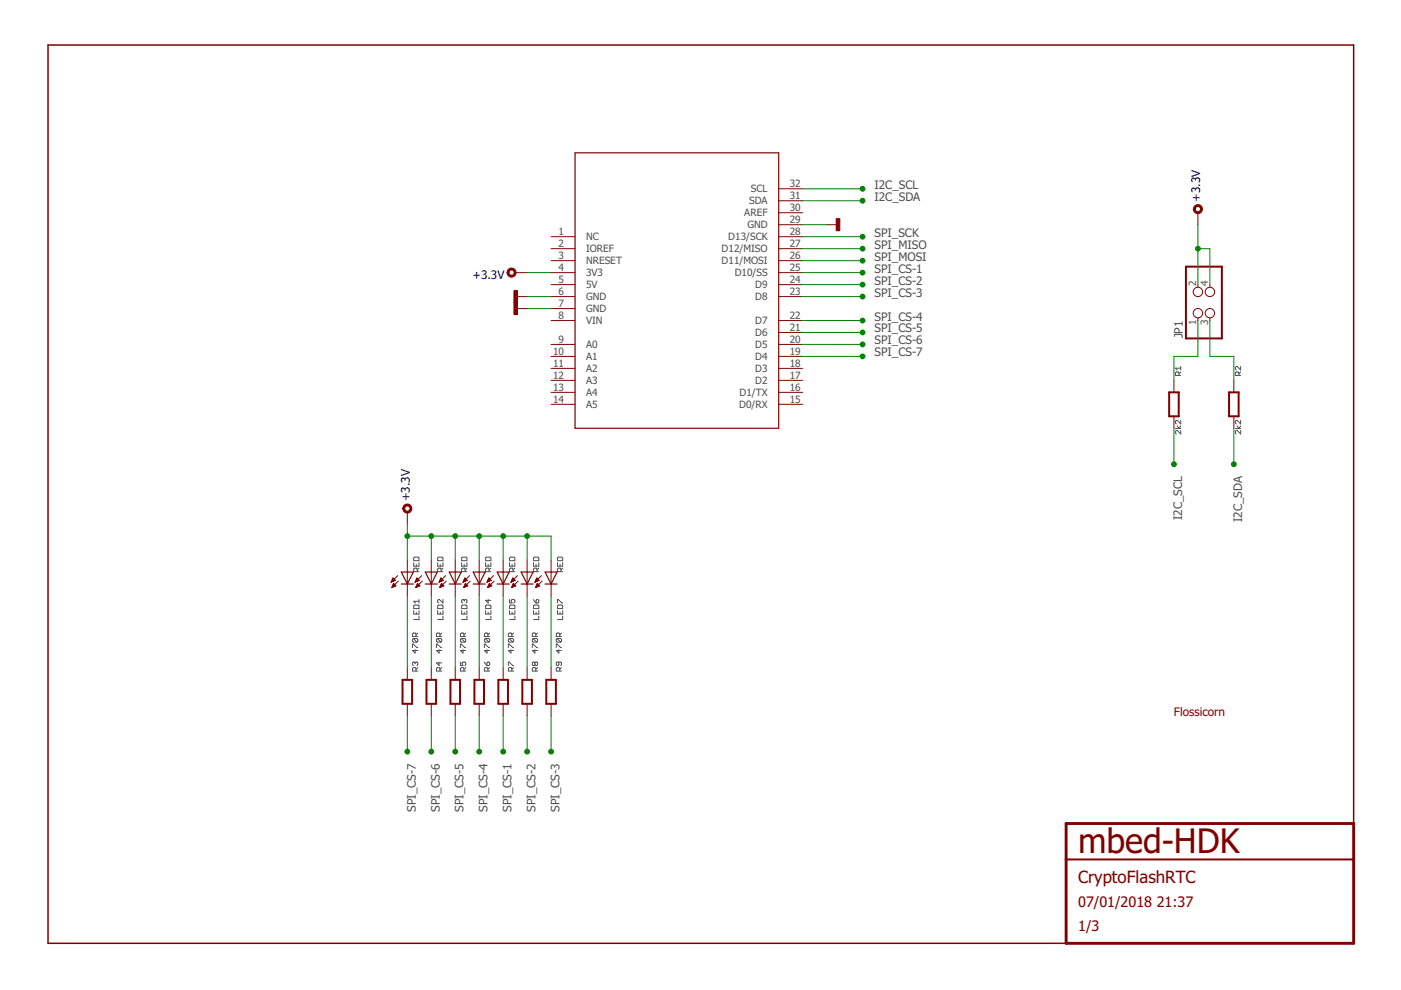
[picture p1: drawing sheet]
<svg xmlns="http://www.w3.org/2000/svg" width="297mm" height="210mm" viewBox="0 0 297 210" stroke-linecap="round" stroke-linejoin="round" font-family="sans-serif">
<g fill="none" stroke="#505050" stroke-width=".21">
<path d="M250 79.6v-.5l-.2-.2h-.4l-.2 .2v.5h1.1M250.3 77.7v.7M250.3 78.9l-.3 .3M250.3 78.1h-1.1l.4 .3M262.7 79.6v-.5l-.2-.2h-.4l-.2 .2v.5h1.1M263 77.7v.7l-.7-.7-.4 .2v.4l.2 .1M263 78.9l-.3 .3M249.2 90.8h1.1M249.6 90.3l.4 .5 .3-.5M250.3 89.1v.8l-.7-.8-.4 .2v.4l.2 .2M250.3 91.3v.7l-.7-.7-.4 .2v.3l.2 .2M261.9 90.8h1.1"/>
<path d="M262.3 90.3l.4 .5 .3-.5M263 91.3v.7l-.7-.7-.4 .2v.3l.2 .2M263 89.1v.8l-.7-.8-.4 .2v.4l.2 .2M87.7 118.3l.2-.2h.7l.2 .2v.6h-1.1zM87.7 119.3v.7h1.1v-.7M88.3 119.7v.3M92.8 119.3v.7h1.1v-.7M92.8 118.3l.2-.2h.7l.2 .2v.6h-1.1zM93.3 119.7v.3M97.9 119.3v.7h1.1v-.7M97.9 118.3l.2-.2h.7l.2 .2v.6h-1.1zM98.4 119.7v.3"/>
<path d="M103 119.3v.7h1.1v-.7M103 118.3l.1-.2h.8l.2 .2v.6h-1.1zM103.5 119.7v.3M108 119.3v.7h1.2v-.7M108 118.3l.2-.2h.8l.2 .2v.6h-1.2zM108.6 119.7v.3M113.1 119.3v.7h1.1v-.7M113.1 118.3l.2-.2h.7l.2 .2v.6h-1.1zM113.7 119.7v.3M118.2 119.3v.7h1.1v-.7M118.2 118.3l.2-.2h.7l.2 .2v.6h-1.1zM118.7 119.7v.3"/>
<path d="M87.5 137.3v-.7l1.1 .7M87.7 135.4l-.2 .2v.4l.2 .1h.7M87.7 135.4h.7l.2 .2v.4l-.2 .1M87.7 135.4l.7 .7M87.7 128.5l.2-.2h.7l.2 .2v.5h-1.1zM87.7 129.5v.7h1.1v-.7M88 137.7v.8l-.5-.6h1.1M88.2 135v-.6l-.2-.2h-.3l-.2 .2v.6h1.1M88.3 129.8v.4M88.5 121.2v-.6l-.2-.1h-.4l-.2 .1v.6h1.1M88.6 134.2l-.4 .4M88.8 120.5l-.3 .3"/>
<path d="M88.8 127.1v.7M88.8 130.6v.8h-1.1M88.8 127.5h-1.1l.4 .3M92.5 137.3v-.7l1.2 .7M92.7 135.4l-.2 .2v.4l.2 .1h.8M92.7 135.4h.8l.2 .2v.4l-.2 .1M92.7 135.4l.8 .7M92.8 128.5l.2-.2h.7l.2 .2v.5h-1.1zM92.8 129.5v.7h1.1v-.7M93.1 137.7v.8l-.6-.6h1.2M93.3 135v-.6l-.2-.2h-.4l-.2 .2v.6h1.2M93.3 129.8v.4"/>
<path d="M93.5 121.2v-.6l-.2-.1h-.3l-.2 .1v.6h1.1M93.7 134.2l-.4 .4M93.9 127.1v.7l-.7-.7-.4 .2v.4l.2 .1M93.9 120.5l-.4 .3M93.9 130.6v.8h-1.1M97.6 137.3v-.7l1.1 .7M97.8 135.4l-.2 .2v.4l.2 .1h.8M97.8 135.4h.8l.1 .2v.4l-.1 .1M97.8 135.4l.8 .7M97.9 128.5l.2-.2h.7l.2 .2v.5h-1.1zM97.9 129.5v.7h1.1v-.7M98.2 137.7v.8l-.6-.6h1.1"/>
<path d="M98.4 135v-.6l-.2-.2h-.4l-.2 .2v.6h1.1M98.4 127.3l-.2-.2-.3 .2v.4l.2 .1M98.4 127.3l.2-.2 .4 .2v.4l-.2 .1M98.4 127.3v.2M98.4 129.8v.4M98.6 121.2v-.6l-.2-.1h-.3l-.2 .1v.6h1.1M98.7 134.2l-.3 .4M99 120.5l-.4 .3M99 130.6v.8h-1.1M102.7 137.3v-.7l1.1 .7M102.9 135.4l-.2 .2v.4l.2 .1h.7M102.9 135.4h.7l.2 .2v.4l-.2 .1"/>
<path d="M102.9 135.4l.7 .7M103 128.5l.1-.2h.8l.2 .2v.5h-1.1zM103 129.5v.7h1.1v-.7M103.3 137.7v.8l-.6-.6h1.1M103.4 135v-.6l-.1-.2h-.4l-.2 .2v.6h1.1M103.5 127.1v.7l-.5-.5h1.1M103.5 129.8v.4M103.7 121.2v-.6l-.2-.1h-.4l-.1 .1v.6h1.1M103.8 134.2l-.4 .4M104.1 120.5l-.4 .3M104.1 130.6v.8h-1.1M107.8 137.3v-.7l1.1 .7"/>
<path d="M108 135.4l-.2 .2v.4l.2 .1h.7M108 135.4h.7l.2 .2v.4l-.2 .1M108 135.4l.7 .7M108 127.1v.7h.6l-.2-.3 .2-.4h.4l.2 .2v.4l-.2 .1M108 128.5l.2-.2h.8l.2 .2v.5h-1.2zM108 129.5v.7h1.2v-.7M108.3 137.7v.8l-.5-.6h1.1M108.5 135v-.6l-.2-.2h-.3l-.2 .2v.6h1.1M108.6 129.8v.4M108.8 121.2v-.6l-.2-.1h-.4l-.2 .1v.6h1.2M108.9 134.2l-.4 .4M109.2 120.5l-.4 .3"/>
<path d="M109.2 130.6v.8h-1.2M112.9 137.3v-.7l1.1 .7M113 135.4l-.1 .2v.4l.1 .1h.8M113 135.4h.8l.2 .2v.4l-.2 .1M113 135.4l.8 .7M113.1 129.5v.7h1.1v-.7M113.1 127.1l.6 .7M113.3 128.3h.7l.2 .2v.5h-1.1v-.5zM113.4 137.7v.8l-.5-.6h1.1M113.6 135v-.6l-.2-.2h-.4l-.1 .2v.6h1.1M113.7 127.3l.3-.2 .2 .2v.4l-.2 .1h-.3zM113.7 129.8v.4"/>
<path d="M113.9 121.2v-.6l-.2-.1h-.4l-.2 .1v.6h1.1M114 134.2l-.4 .4M114.2 120.5l-.3 .3M114.2 130.6v.8h-1.1M117.9 137.3v-.7l1.1 .7M118.1 135.4l-.2 .2v.4l.2 .1h.8M118.1 135.4h.8l.1 .2v.4l-.1 .1M118.1 135.4l.8 .7M118.2 127.8v-.7l1.1 .7M118.2 129.5v.7h1.1v-.7M118.4 128.3h.7l.2 .2v.5h-1.1v-.5zM118.5 137.7v.8l-.6-.6h1.1"/>
<path d="M118.7 135v-.6l-.2-.2h-.4l-.2 .2v.6h1.1M118.7 129.8v.4M118.9 121.2v-.6l-.2-.1h-.3l-.2 .1v.6h1.1M119 134.2l-.3 .4M119.3 120.5l-.4 .3M119.3 130.6v.8h-1.1M88 140.5v.2M88 140.5l-.2-.1-.3 .1v.4l.2 .2M88 140.5l.2-.1 .4 .1v.4l-.2 .2M88.2 142.3v-.6l-.2-.2h-.3l-.2 .2v.6h1.1M88.6 141.5l-.4 .4M93.1 140.4v.7l-.6-.6h1.2"/>
<path d="M93.3 142.3v-.6l-.2-.2h-.4l-.2 .2v.6h1.2M93.7 141.5l-.4 .4M97.6 140.4v.7h.6l-.2-.4 .2-.3h.4l.1 .1v.4l-.1 .2M98.4 142.3v-.6l-.2-.2h-.4l-.2 .2v.6h1.1M98.7 141.5l-.3 .4M102.7 140.4l.6 .7M103.3 140.5l.3-.1 .2 .1v.4l-.2 .2h-.3zM103.4 142.3v-.6l-.1-.2h-.4l-.2 .2v.6h1.1M103.8 141.5l-.4 .4M107.8 141.1v-.7l1.1 .7M108.5 142.3v-.6l-.2-.2h-.3l-.2 .2v.6h1.1M108.9 141.5l-.4 .4"/>
<path d="M113.4 140.5v.4M113.4 140.5l-.2-.1-.3 .1v.4l.1 .2 .4-.2M113.4 140.5l.2-.1 .4 .1v.4l-.2 .2-.4-.2M113.6 142.3v-.6l-.2-.2h-.4l-.1 .2v.6h1.1M114 141.5l-.4 .4M118.5 140.4v.5l-.2 .2-.4-.2v-.4l.2-.1h.8l.1 .1v.4l-.1 .2M118.7 142.3v-.6l-.2-.2h-.4l-.2 .2v.6h1.1M119 141.5l-.3 .4"/>
</g>
<g fill="none" stroke="#800000" stroke-width=".25">
<path d="M121.9 32.4h43.2v58.4h-43.2zM85.1 121.3h2.5l-1.2 2.5zM85.1 123.8h2.5M90.2 123.8h2.5M90.2 121.3h2.5l-1.3 2.5zM95.2 123.8h2.6M95.2 121.3h2.6l-1.3 2.5zM100.3 123.8h2.6M100.3 121.3h2.6l-1.3 2.5zM105.4 123.8h2.5M105.4 121.3h2.5l-1.2 2.5zM110.5 123.8h2.5"/>
<path d="M110.5 121.3h2.5l-1.2 2.5zM115.6 123.8h2.5M115.6 121.3h2.5l-1.3 2.5z"/>
</g>
<g fill="none" stroke="#800000" stroke-width=".21">
<path d="M109.2 57.8h2.6M116.8 50.2h5.1M116.8 52.7h5.1M116.8 55.3h5.1M116.8 57.8h5.1M165.1 50.2h5.1M165.1 52.7h5.1M165.1 55.3h5.1M165.1 57.8h5.1M165.1 47.6h5.1M165.1 45.1h5.1M165.1 42.6h5.1"/>
<path d="M165.1 40h5.1M175.3 47.6h2.5M254 45.1v2.5M109.2 62.9h2.6M109.2 65.4h2.6M116.8 60.3h5.1M116.8 62.9h5.1M116.8 65.4h5.1M116.8 68h5.1M116.8 73h5.1M116.8 75.6h5.1M116.8 78.1h5.1"/>
<path d="M165.1 60.3h5.1M165.1 62.9h5.1M165.1 68h5.1M165.1 73h5.1M165.1 75.6h5.1M165.1 78.1h5.1M165.1 70.5h5.1M254 60.3v.6M254 67.4v.6M256.5 60.3v.6M256.5 67.4v.6M116.8 80.6h5.1"/>
<path d="M116.8 83.2h5.1M116.8 85.7h5.1M165.1 80.6h5.1M165.1 83.2h5.1M165.1 85.7h5.1M248.9 80.6v2.6M248.9 88.3v2.5M261.6 80.6v2.6M261.6 88.3v2.5M86.4 108.6v2.5M86.4 118.7v7.7M91.4 118.7v7.7"/>
<path d="M96.5 118.7v7.7M101.6 118.7v7.7M106.7 118.7v7.7M111.8 118.7v7.7M116.8 118.7v7.7M83 123.4h.1M83 123.3h.3M83.1 123.2h.5M83.1 123h.7M83.1 124.5h.2M83.2 122.9h.5M83.2 124.4h.3"/>
<path d="M83.2 122.8h.4M83.2 124.2h.6M83.2 124.1h.7M83.3 122.7h.2M83.3 122.6l.5 .5-.9 .3zM83.3 122.6h.1M83.3 124h.5M83.4 123.9h.3M83.4 123.8h.1M83.4 123.7l.5 .5-.8 .4zM84.3 122l-1.4 1.4M84.5 123.2l-1.4 1.4"/>
<path d="M88 123.4h.1M88.1 123.3h.3M88.1 123.2h.5M88.2 123h.7M88.2 124.5h.1M88.2 124.4h.4M88.2 122.9h.6M88.3 122.8h.4M88.3 124.2h.6M88.3 124.1h.7M88.3 122.7h.2M88.4 122.6h.1"/>
<path d="M88.4 124h.5M88.4 122.6l.5 .5-.9 .3zM88.4 123.9h.3M88.5 123.8h.1M88.5 123.7l.5 .5-.9 .4zM89.4 122l-1.4 1.4M89.5 123.2l-1.4 1.4M93.1 123.4h.1M93.2 123.3h.3M93.2 123.2h.5M93.3 123h.7M93.3 124.5h.1"/>
<path d="M93.3 124.4h.4M93.3 122.9h.6M93.4 122.8h.3M93.4 124.2h.6M93.4 122.7h.2M93.4 124.1h.6M93.5 122.6h.1M93.5 124h.4M93.5 122.6l.5 .5-.9 .3zM93.5 123.9h.3M93.6 123.8h.1M93.6 123.7l.5 .5-.9 .4z"/>
<path d="M94.5 122l-1.4 1.4M94.6 123.2l-1.4 1.4M98.2 123.4h.1M98.2 123.3h.3M98.3 123.2h.5M98.3 123h.8M98.3 124.5h.2M98.4 124.4h.4M98.4 122.9h.5M98.4 122.8h.4M98.4 124.2h.7M98.5 122.7h.2"/>
<path d="M98.5 124.1h.6M98.6 122.6h.1M98.6 124h.4M98.6 122.6l.5 .5-.9 .3zM98.6 123.9h.3M98.7 123.8h.1M98.7 123.7l.5 .5-.9 .4zM99.6 122l-1.4 1.4M99.7 123.2l-1.4 1.4M103.3 123.4h.1M103.3 123.3h.3M103.4 123.2h.5"/>
<path d="M103.4 123h.7M103.4 124.5h.2M103.5 124.4h.4M103.5 122.9h.5M103.5 122.8h.4M103.5 124.2h.6M103.6 122.7h.2M103.6 124.1h.6M103.6 122.6h.1M103.6 124h.5M103.6 122.6l.5 .5-.8 .3zM103.7 123.9h.3"/>
<path d="M103.7 123.8h.1M103.8 123.7l.5 .5-.9 .4zM104.6 122l-1.3 1.4M104.8 123.2l-1.4 1.4M108.4 123.4h.1M108.4 123.3h.3M108.5 123.2h.5M108.5 123h.7M108.5 124.5h.2M108.5 122.9h.6M108.5 124.4h.4M108.6 122.8h.4"/>
<path d="M108.6 124.2h.6M108.6 122.7h.3M108.6 124.1h.7M108.7 122.6h.1M108.7 124h.5M108.7 122.6l.5 .5-.9 .3zM108.8 123.9h.3M108.8 123.8h.1M108.8 123.7l.5 .5-.8 .4zM109.7 122l-1.4 1.4M109.9 123.2l-1.4 1.4M113.4 123.4h.1"/>
<path d="M113.5 123.3h.2M113.5 123.2h.5M113.6 123h.7M113.6 124.5h.1M113.6 122.9h.6M113.6 124.4h.4M113.7 122.8h.3M113.7 124.2h.6M113.7 122.7h.2M113.7 124.1h.7M113.8 122.6h.1M113.8 124h.4"/>
<path d="M113.8 122.6l.5 .5-.9 .3zM113.8 123.9h.3M113.9 123.8h.1M113.9 123.7l.5 .5-.9 .4zM114.8 122l-1.4 1.4M114.9 123.2l-1.4 1.4M86.4 141.6v2.5M86.4 149.2v2.6M91.4 141.6v2.5M91.4 149.2v2.6M96.5 141.6v2.5M96.5 149.2v2.6"/>
<path d="M101.6 141.6v2.5M101.6 149.2v2.6M106.7 141.6v2.5M106.7 149.2v2.6M111.8 141.6v2.5M111.8 149.2v2.6M116.8 141.6v2.5M116.8 149.2v2.6"/>
<circle cx="254" cy="66.4" r=".99"/>
<circle cx="254" cy="61.9" r=".99"/>
<circle cx="256.5" cy="66.4" r=".99"/>
<circle cx="256.5" cy="61.9" r=".99"/>
</g>
<g fill="#800000" stroke="#800000" stroke-width=".21">
<path d="M107.7 57.2a.96 .96 0 0 1 1.5 0 .96 .96 0 0 1-.4 1.5 .96 .96 0 0 1-1.3-.9h.4a.56 .56 0 0 1 .8-.5 .56 .56 0 0 1 .1 .9 .56 .56 0 0 1-.9-.2v-.2h-.4z" fill-rule="evenodd"/>
<path d="M253.2 43.8a.97 .97 0 0 1 1.6 0 .97 .97 0 0 1-.5 1.5 .97 .97 0 0 1-1.3-1h.4a.56 .56 0 0 1 .8-.5 .56 .56 0 0 1 .2 .9 .56 .56 0 0 1-1-.2v-.2h-.4z" fill-rule="evenodd"/>
<path d="M85.6 107.2a.96 .96 0 0 1 1.5 0 .96 .96 0 0 1-.4 1.5 .96 .96 0 0 1-1.3-.9h.4a.56 .56 0 0 1 .8-.4 .56 .56 0 0 1 .1 .9 .56 .56 0 0 1-.9-.3v-.2h-.4z" fill-rule="evenodd"/>
</g>
<g fill="#800000" stroke="#800000" stroke-width=".21">
<path d="M109 61.6h.7v2.6h-.7z"/>
<path d="M109 64.2h.7v2.5h-.7z"/>
<path d="M177.3 46.4h.8v2.5h-.8z"/>
</g>
<path d="M251.4 56.5h7.7v15.3h-7.7zM247.9 83.2h2v5.1h-2zM260.6 83.2h2v5.1h-2zM85.3 144.1h2.1v5.1h-2.1zM90.4 144.1h2.1v5.1h-2.1zM95.5 144.1h2v5.1h-2zM100.6 144.1h2v5.1h-2zM105.7 144.1h2v5.1h-2zM110.7 144.1h2.1v5.1h-2.1zM115.8 144.1h2.1v5.1h-2.1zM226 182.2h61" fill="none" stroke="#800000" stroke-width=".42"/>
<path d="M287 174.6v-165.1h-276.8v190.5h215.8" fill="none" stroke="#800000" stroke-width=".32"/>
<path d="M226 174.6h61v25.4h-61z" fill="none" stroke="#800000" stroke-width=".61"/>
<g fill="none" stroke="#008000" stroke-width=".21">
<path d="M111.8 57.8h5M170.2 57.8h12.7M170.2 52.7h12.7M170.2 55.3h12.7M170.2 50.2h12.7M170.2 47.6h5.1M170.2 40h12.7M170.2 42.6h12.7M254 47.6v12.7M254 52.7h2.5v7.6M111.8 62.9h5M111.8 65.4h5"/>
<path d="M170.2 62.9h12.7M170.2 60.3h12.7M170.2 68h12.7M170.2 70.5h12.7M170.2 73h12.7M170.2 75.6h12.7M254 68v7.6h-5.1v5M256.5 68v7.6h5.1v5M248.9 90.8v7.6M261.6 90.8v7.6M86.4 111.1v7.6M86.4 113.7h30.4v5"/>
<path d="M91.4 113.7v5M96.5 113.7v5M101.6 113.7v5M106.7 113.7v5M111.8 113.7v5M86.4 126.4v15.2M91.4 126.4v15.2M96.5 126.4v15.2M101.6 126.4v15.2M106.7 126.4v15.2M111.8 126.4v15.2M116.8 126.4v15.2"/>
<path d="M86.4 151.8v7.6M91.4 151.8v7.6M96.5 151.8v7.6M101.6 151.8v7.6M106.7 151.8v7.6M111.8 151.8v7.6M116.8 151.8v7.6"/>
</g>
<g fill="#008000" stroke="#008000" stroke-width=".21">
<circle cx="86.4" cy="113.7" r=".51"/>
<circle cx="91.4" cy="113.7" r=".51"/>
<circle cx="96.5" cy="113.7" r=".51"/>
<circle cx="101.6" cy="113.7" r=".51"/>
<circle cx="106.7" cy="113.7" r=".51"/>
<circle cx="111.8" cy="113.7" r=".51"/>
<circle cx="254" cy="52.7" r=".51"/>
<circle cx="182.9" cy="52.7" r=".51"/>
<circle cx="182.9" cy="55.3" r=".51"/>
<circle cx="182.9" cy="50.2" r=".51"/>
<circle cx="182.9" cy="57.8" r=".51"/>
<circle cx="106.7" cy="159.4" r=".51"/>
<circle cx="182.9" cy="40" r=".51"/>
<circle cx="248.9" cy="98.4" r=".51"/>
<circle cx="182.9" cy="42.6" r=".51"/>
<circle cx="261.6" cy="98.4" r=".51"/>
<circle cx="182.9" cy="60.3" r=".51"/>
<circle cx="111.8" cy="159.4" r=".51"/>
<circle cx="182.9" cy="62.9" r=".51"/>
<circle cx="116.8" cy="159.4" r=".51"/>
<circle cx="182.9" cy="68" r=".51"/>
<circle cx="101.6" cy="159.4" r=".51"/>
<circle cx="182.9" cy="70.5" r=".51"/>
<circle cx="96.5" cy="159.4" r=".51"/>
<circle cx="182.9" cy="73" r=".51"/>
<circle cx="91.4" cy="159.4" r=".51"/>
<circle cx="182.9" cy="75.6" r=".51"/>
<circle cx="86.4" cy="159.4" r=".51"/>
</g>
<text font-size="7.2" fill="#800000" x="228.6" y="181">mbed-HDK</text>
<text font-size="3.6" fill="#800000" x="228.6" y="187.3">CryptoFlashRTC</text>
<g font-size="3.1" fill="#800000">
<text x="228.6" y="192.4">07/01/2018</text>
<text x="228.6" y="197.5">1/3</text>
<text x="245.2" y="192.4">21:37</text>
</g>
<g font-size="2.5" fill="#505050">
<text x="185.4" y="40">I2C_SCL</text>
<text x="185.4" y="42.6">I2C_SDA</text>
<text x="185.4" y="52.7">SPI_MISO</text>
<text x="185.4" y="50.2">SPI_SCK</text>
<text x="185.4" y="55.3">SPI_MOSI</text>
<text x="185.4" y="57.8">SPI_CS-1</text>
<text x="185.4" y="60.3">SPI_CS-2</text>
<text x="185.4" y="62.9">SPI_CS-3</text>
<text x="185.4" y="68">SPI_CS-4</text>
<text x="185.4" y="70.5">SPI_CS-5</text>
<text x="250.8" y="71.8" transform="rotate(-90 250.8 71.8)">JP1</text>
<text x="185.4" y="73">SPI_CS-6</text>
<text x="185.4" y="75.6">SPI_CS-7</text>
<text x="250.7" y="110.3" transform="rotate(-90 250.7 110.3)">I2C_SCL</text>
<text x="263.4" y="110.7" transform="rotate(-90 263.4 110.7)">I2C_SDA</text>
<text x="88.1" y="172.1" transform="rotate(-90 88.1 172.1)">SPI_CS-7</text>
<text x="93.2" y="172.1" transform="rotate(-90 93.2 172.1)">SPI_CS-6</text>
<text x="98.3" y="172.1" transform="rotate(-90 98.3 172.1)">SPI_CS-5</text>
<text x="103.4" y="172.1" transform="rotate(-90 103.4 172.1)">SPI_CS-4</text>
<text x="108.5" y="172.1" transform="rotate(-90 108.5 172.1)">SPI_CS-1</text>
<text x="113.5" y="172.1" transform="rotate(-90 113.5 172.1)">SPI_CS-2</text>
<text x="118.6" y="172.1" transform="rotate(-90 118.6 172.1)">SPI_CS-3</text>
</g>
<g font-size="2.5" fill="#000080">
<text x="254.5" y="42.8" transform="rotate(-90 254.5 42.8)">+3.3V</text>
<text x="100.2" y="59.1">+3.3V</text>
<text x="86.9" y="106.3" transform="rotate(-90 86.9 106.3)">+3.3V</text>
</g>
<text font-size="2.5" fill="#800000" x="248.9" y="151.8">Flossicorn</text>
<g font-size="2.1" fill="#505050">
<text x="159.2" y="40.8">SCL</text>
<text x="167.4" y="39.7">32</text>
<text x="157.8" y="45.9">AREF</text>
<text x="158.8" y="43.3">SDA</text>
<text x="167.4" y="47.3">29</text>
<text x="167.4" y="44.7">30</text>
<text x="167.4" y="42.2">31</text>
<text x="118.4" y="49.8">1</text>
<text x="118.4" y="52.4">2</text>
<text x="124.3" y="50.9">NC</text>
<text x="124.3" y="53.5">IOREF</text>
<text x="153" y="53.5">D12/MISO</text>
<text x="154.4" y="50.9">D13/SCK</text>
<text x="158.5" y="48.4">GND</text>
<text x="167.4" y="52.4">27</text>
<text x="167.4" y="49.8">28</text>
<text x="118.4" y="54.9">3</text>
<text x="118.4" y="57.4">4</text>
<text x="118.4" y="60">5</text>
<text x="124.3" y="56">NRESET</text>
<text x="124.3" y="58.6">3V3</text>
<text x="153" y="56">D11/MOSI</text>
<text x="155.8" y="58.6">D10/SS</text>
<text x="167.4" y="60">24</text>
<text x="167.4" y="57.4">25</text>
<text x="167.4" y="54.9">26</text>
<text x="118.4" y="62.5">6</text>
<text x="118.4" y="65.1">7</text>
<text x="124.3" y="61.1">5V</text>
<text x="124.3" y="63.6">GND</text>
<text x="160.1" y="63.6">D8</text>
<text x="160.1" y="61.1">D9</text>
<text x="167.4" y="62.5">23</text>
<text x="253.6" y="60.5" transform="rotate(-90 253.6 60.5)">2</text>
<text x="256.2" y="60.5" transform="rotate(-90 256.2 60.5)">4</text>
<text x="118.4" y="67.6">8</text>
<text x="124.3" y="66.2">GND</text>
<text x="124.3" y="68.7">VIN</text>
<text x="160.1" y="71.3">D6</text>
<text x="160.1" y="68.7">D7</text>
<text x="167.4" y="70.1">21</text>
<text x="167.4" y="67.6">22</text>
<text x="253.6" y="68.9" transform="rotate(-90 253.6 68.9)">1</text>
<text x="256.2" y="68.9" transform="rotate(-90 256.2 68.9)">3</text>
<text x="117.3" y="75.2">10</text>
<text x="117.3" y="77.8">11</text>
<text x="118.4" y="72.7">9</text>
<text x="124.3" y="73.8">A0</text>
<text x="124.3" y="76.3">A1</text>
<text x="160.1" y="76.3">D4</text>
<text x="160.1" y="73.8">D5</text>
<text x="167.4" y="77.8">18</text>
<text x="167.4" y="75.2">19</text>
<text x="167.4" y="72.7">20</text>
<text x="117.3" y="80.3">12</text>
<text x="117.3" y="82.8">13</text>
<text x="124.3" y="78.9">A2</text>
<text x="124.3" y="81.4">A3</text>
<text x="124.3" y="84">A4</text>
<text x="156.8" y="84">D1/TX</text>
<text x="160.1" y="81.4">D2</text>
<text x="160.1" y="78.9">D3</text>
<text x="167.4" y="82.8">16</text>
<text x="167.4" y="80.3">17</text>
<text x="117.3" y="85.4">14</text>
<text x="124.3" y="86.5">A5</text>
<text x="156.7" y="86.5">D0/RX</text>
<text x="167.4" y="85.4">15</text>
</g>
</svg>
